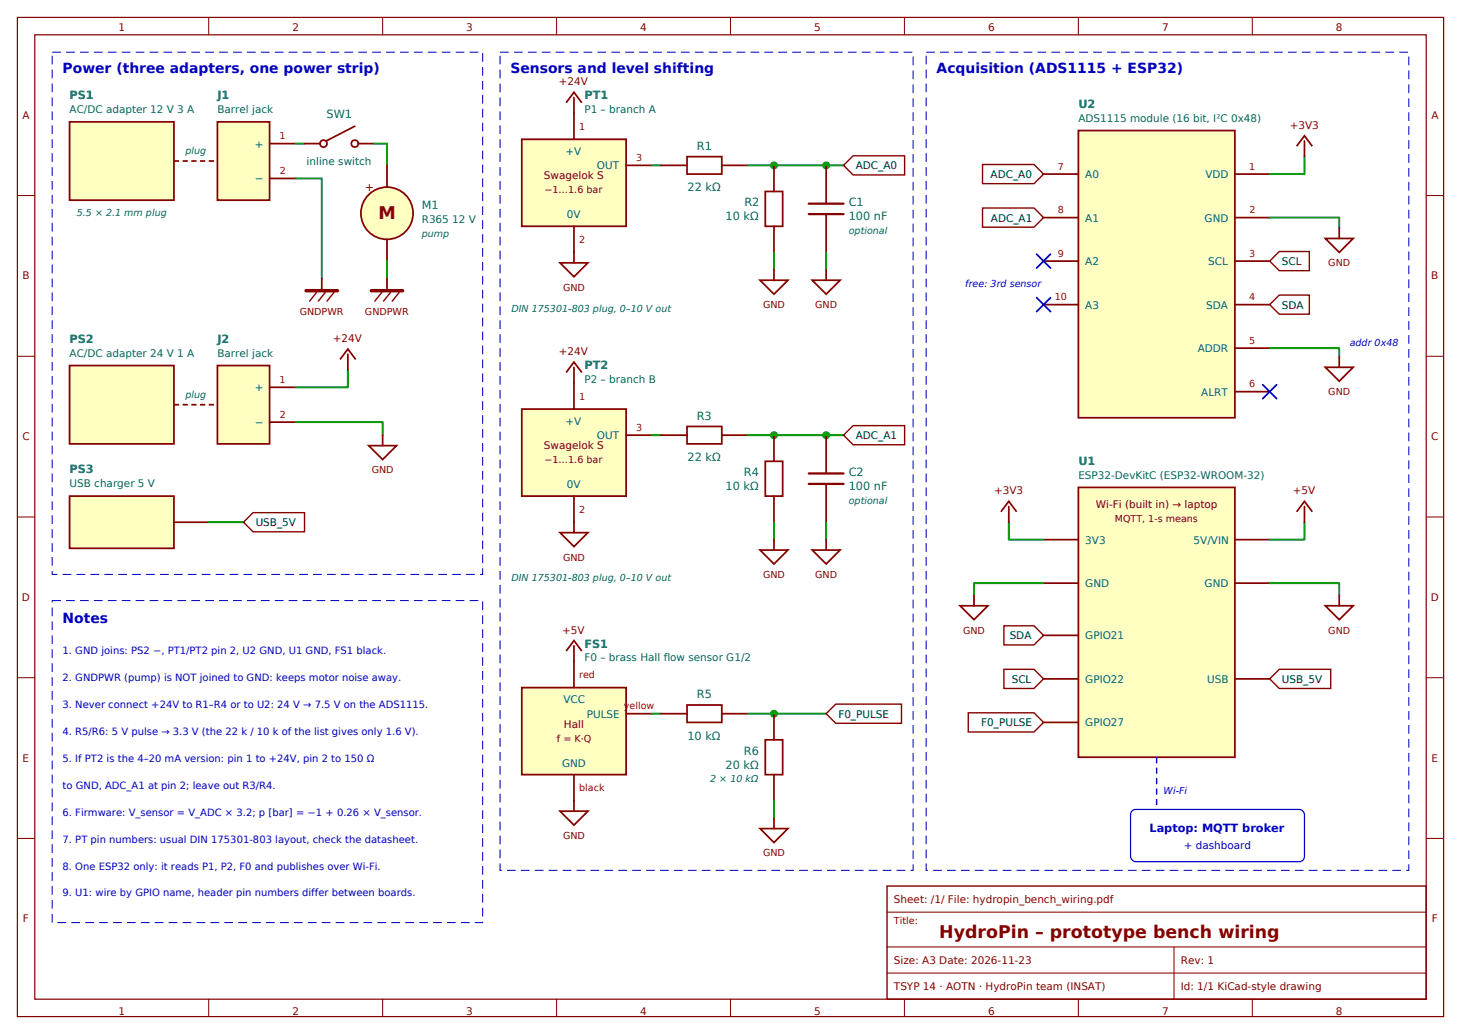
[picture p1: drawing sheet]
<svg xmlns="http://www.w3.org/2000/svg" width="444mm" height="314mm" viewBox="0 0 444 314" stroke-linecap="round" stroke-linejoin="round" font-family="sans-serif">
<path d="M5.3 5.3h433.9v303.7h-433.9zM10.6 10.6h423.3v293.1h-423.3z" fill="none" stroke="#840000" stroke-width=".37"/>
<g fill="none" stroke="#840000" stroke-width=".32">
<path d="M63.5 5.3v5.3M116.4 5.3v5.3M169.3 5.3v5.3M222.2 5.3v5.3M275.2 5.3v5.3M328.1 5.3v5.3M381 5.3v5.3M5.3 59.4h5.3M433.9 59.4h5.3M5.3 108.3h5.3M433.9 108.3h5.3M5.3 157.2h5.3"/>
<path d="M433.9 157.2h5.3M5.3 206h5.3M433.9 206h5.3M5.3 254.9h5.3M433.9 254.9h5.3M63.5 303.7v5.3M116.4 303.7v5.3M169.3 303.7v5.3M222.2 303.7v5.3M275.2 303.7v5.3M328.1 303.7v5.3M381 303.7v5.3"/>
</g>
<path d="M15.9 15.9h130.9v158.7h-130.9z" fill="none" stroke="#0000c2" stroke-width=".32" stroke-dasharray="2.6 1.6" stroke-linecap="butt"/>
<path d="M21.2 37h31.7v23.9h-31.7z" fill="#ffffc2" stroke="#840000" stroke-width=".53"/>
<path d="M52.9 48.9h13.2" fill="none" stroke="#840000" stroke-width=".53" stroke-dasharray="1.6 1.1" stroke-linecap="butt"/>
<path d="M66.1 37h15.9v23.9h-15.9z" fill="#ffffc2" stroke="#840000" stroke-width=".53"/>
<g fill="none" stroke="#840000" stroke-width=".53">
<path d="M82 43.7h8M82 54.2h8M92.6 43.7h4.8M109 43.7h4.8M117.7 50.3v6.6"/>
<circle cx="98.4" cy="43.7" r="1.07"/>
<circle cx="107.9" cy="43.7" r="1.07"/>
</g>
<path d="M90 43.7h2.6M113.8 43.7h3.9v6.6" fill="none" stroke="#009600" stroke-width=".58"/>
<path d="M99.2 42.9l8.7-4.5z" fill="#000" stroke="#840000" stroke-width=".53"/>
<circle cx="117.7" cy="64.8" r="7.9" fill="#ffffc2" stroke="#840000" stroke-width=".53"/>
<path d="M117.7 72.8v6.6M97.9 84.7v3.7M117.7 84.7v3.7" fill="none" stroke="#840000" stroke-width=".53"/>
<path d="M90 54.2h7.9v30.5M117.7 79.4v5.3" fill="none" stroke="#009600" stroke-width=".58"/>
<path d="M93.1 88.4h9.6M113 88.4h9.5" fill="none" stroke="#840000" stroke-width="1.1"/>
<path d="M96.3 88.9l-2.1 2.6zM99 88.9l-2.2 2.6zM101.6 88.9l-2.1 2.6zM116.2 88.9l-2.2 2.6zM118.8 88.9l-2.1 2.6zM121.4 88.9l-2.1 2.6z" fill="#000" stroke="#840000" stroke-width=".42"/>
<path d="M21.2 111.1h31.7v23.8h-31.7z" fill="#ffffc2" stroke="#840000" stroke-width=".53"/>
<path d="M52.9 123h13.2" fill="none" stroke="#840000" stroke-width=".53" stroke-dasharray="1.6 1.1" stroke-linecap="butt"/>
<path d="M66.1 111.1h15.9v23.8h-15.9z" fill="#ffffc2" stroke="#840000" stroke-width=".53"/>
<path d="M82 117.7h8M103.5 109.3l2.3-3.2 2.4 3.2M105.8 107.7v4.7M82 128.3h8M112.2 135.5h8.4l-4.2 4.2zM116.4 132.3v3.2" fill="none" stroke="#840000" stroke-width=".53"/>
<path d="M105.8 112.4v5.3h-15.8M90 128.3h26.4v4" fill="none" stroke="#009600" stroke-width=".58"/>
<path d="M21.2 150.8h31.7v15.9h-31.7z" fill="#ffffc2" stroke="#840000" stroke-width=".53"/>
<path d="M52.9 158.7h10.6" fill="none" stroke="#840000" stroke-width=".53"/>
<path d="M63.5 158.7h10.6" fill="none" stroke="#009600" stroke-width=".58"/>
<path d="M74.1 158.7l2.9-2.9h15.7v5.9h-15.7z" fill="none" stroke="#840000" stroke-width=".42"/>
<path d="M152.1 15.9h125.7v248.7h-125.7z" fill="none" stroke="#0000c2" stroke-width=".32" stroke-dasharray="2.6 1.6" stroke-linecap="butt"/>
<path d="M158.7 42.3h31.8v26.5h-31.8z" fill="#ffffc2" stroke="#840000" stroke-width=".53"/>
<path d="M172.2 31.2l2.4-3.2 2.4 3.2M174.6 29.6v12.7M190.5 50.3h7.9M201.1 50.3h7.9M209 47.6h10.6v5.3h-10.6zM219.6 50.3h7.9M170.4 79.9h8.5l-4.3 4.2zM174.6 68.8v11.1" fill="none" stroke="#840000" stroke-width=".53"/>
<path d="M198.4 50.3h2.7M227.5 50.3h8" fill="none" stroke="#009600" stroke-width=".58"/>
<circle cx="235.5" cy="50.3" r="1.2" fill="#009600"/>
<path d="M232.8 58.2h5.3v10.6h-5.3zM235.5 50.3v7.9M235.5 68.8v7.9M231.2 85.2h8.5l-4.2 4.2zM235.5 82v3.2" fill="none" stroke="#840000" stroke-width=".53"/>
<path d="M235.5 50.3h15.9M235.5 76.7v5.3" fill="none" stroke="#009600" stroke-width=".58"/>
<circle cx="251.3" cy="50.3" r="1.2" fill="#009600"/>
<path d="M251.4 50.3v11.6M251.4 65.1v11.6M247.1 85.2h8.5l-4.2 4.2zM251.4 82v3.2" fill="none" stroke="#840000" stroke-width=".53"/>
<path d="M246.1 61.9h10.5M246.1 65.1h10.5" fill="none" stroke="#840000" stroke-width=".69"/>
<path d="M251.4 50.3h5.2M251.4 76.7v5.3" fill="none" stroke="#009600" stroke-width=".58"/>
<path d="M256.6 50.3l3-2.9h15.6v5.8h-15.6z" fill="none" stroke="#840000" stroke-width=".42"/>
<path d="M158.7 124.4h31.8v26.4h-31.8z" fill="#ffffc2" stroke="#840000" stroke-width=".53"/>
<path d="M172.2 113.2l2.4-3.1 2.4 3.1M174.6 111.7v12.7M190.5 132.3h7.9M201.1 132.3h7.9M209 129.6h10.6v5.3h-10.6zM219.6 132.3h7.9M174.6 150.8v11.1M170.4 161.9h8.5l-4.3 4.3z" fill="none" stroke="#840000" stroke-width=".53"/>
<path d="M198.4 132.3h2.7M227.5 132.3h8" fill="none" stroke="#009600" stroke-width=".58"/>
<circle cx="235.5" cy="132.3" r="1.2" fill="#009600"/>
<path d="M235.5 132.3v7.9M232.8 140.2h5.3v10.6h-5.3zM235.5 150.8v7.9M231.2 167.2h8.5l-4.2 4.2zM235.5 164v3.2" fill="none" stroke="#840000" stroke-width=".53"/>
<path d="M235.5 132.3h15.9M235.5 158.7v5.3" fill="none" stroke="#009600" stroke-width=".58"/>
<circle cx="251.3" cy="132.3" r="1.2" fill="#009600"/>
<path d="M251.4 132.3v11.6M251.4 147.1v11.6M247.1 167.2h8.5l-4.2 4.2zM251.4 164v3.2" fill="none" stroke="#840000" stroke-width=".53"/>
<path d="M246.1 143.9h10.5M246.1 147.1h10.5" fill="none" stroke="#840000" stroke-width=".69"/>
<path d="M251.4 132.3h5.2M251.4 158.7v5.3" fill="none" stroke="#009600" stroke-width=".58"/>
<path d="M256.6 132.3l3-2.9h15.6v5.8h-15.6z" fill="none" stroke="#840000" stroke-width=".42"/>
<path d="M158.7 209h31.8v26.5h-31.8z" fill="#ffffc2" stroke="#840000" stroke-width=".53"/>
<path d="M172.2 197.9l2.4-3.2 2.4 3.2M174.6 196.3v12.7M190.5 217h7.9M201.1 217h7.9M209 214.3h10.6v5.3h-10.6zM219.6 217h7.9M174.6 235.5v11.1M170.4 246.6h8.5l-4.3 4.2z" fill="none" stroke="#840000" stroke-width=".53"/>
<path d="M198.4 217h2.7M227.5 217h8" fill="none" stroke="#009600" stroke-width=".58"/>
<circle cx="235.5" cy="217" r="1.2" fill="#009600"/>
<path d="M235.5 217v7.9M232.8 224.9h5.3v10.6h-5.3zM235.5 235.5v7.9M231.2 251.9h8.5l-4.2 4.2zM235.5 248.7v3.2" fill="none" stroke="#840000" stroke-width=".53"/>
<path d="M235.5 217h15.9M235.5 243.4v5.3" fill="none" stroke="#009600" stroke-width=".58"/>
<path d="M251.4 217l2.9-3h20v5.9h-20z" fill="none" stroke="#840000" stroke-width=".42"/>
<path d="M281.8 15.9h146.8v248.7h-146.8z" fill="none" stroke="#0000c2" stroke-width=".32" stroke-dasharray="2.6 1.6" stroke-linecap="butt"/>
<path d="M328.1 39.7h47.6v87.3h-47.6z" fill="#ffffc2" stroke="#840000" stroke-width=".53"/>
<g fill="none" stroke="#840000" stroke-width=".53">
<path d="M317.5 52.9h10.6M375.7 52.9h10.6M394.5 44.4l2.4-3.1 2.4 3.1M396.9 42.9v4.7M317.5 66.1h10.6M317.5 79.4h10.6M375.7 66.1h10.6M375.7 79.4h10.6M403.2 72.5h8.5l-4.2 4.2zM407.5 69.3v3.2M317.5 92.6h10.6M375.7 92.6h10.6"/>
<path d="M375.7 105.8h10.6M375.7 119.1h10.6M403.2 111.7h8.5l-4.2 4.2zM407.5 108.5v3.2"/>
</g>
<path d="M298.9 50h15.7l2.9 2.9-2.9 2.9h-15.7zM298.9 63.2h15.7l2.9 2.9-2.9 3h-15.7zM386.3 79.4l2.9-2.9h9.2v5.8h-9.2zM386.3 92.6l2.9-2.9h9.2v5.8h-9.2z" fill="none" stroke="#840000" stroke-width=".42"/>
<path d="M315.4 77.3l4.2 4.2zM319.6 77.3l-4.2 4.2zM315.4 90.5l4.2 4.2zM315.4 94.7l4.2-4.2zM384.2 116.9l4.2 4.3zM384.2 121.2l4.2-4.3z" fill="#000" stroke="#0000c2" stroke-width=".53"/>
<path d="M396.9 47.6v5.3h-10.6M386.3 66.1h21.2v3.2M386.3 105.8h21.2v2.7" fill="none" stroke="#009600" stroke-width=".58"/>
<path d="M328.1 148.2h47.6v82h-47.6z" fill="#ffffc2" stroke="#840000" stroke-width=".53"/>
<g fill="none" stroke="#840000" stroke-width=".53">
<path d="M304.5 155.6l2.4-3.2 2.4 3.2M306.9 154v4.7M394.5 155.6l2.4-3.2 2.4 3.2M396.9 154v4.7M317.5 164h10.6M317.5 177.3h10.6M375.7 164h10.6M375.7 177.3h10.6M292.1 184.1h8.5l-4.3 4.3zM296.3 181v3.1M317.5 193.1h10.6M403.2 184.1h8.5l-4.2 4.3z"/>
<path d="M407.5 181v3.1M317.5 206.4h10.6M317.5 219.6h10.6M375.7 206.4h10.6"/>
</g>
<path d="M306.9 158.7v5.3h10.6M396.9 158.7v5.3h-10.6M317.5 177.3h-21.2v3.7M386.3 177.3h21.2v3.7" fill="none" stroke="#009600" stroke-width=".58"/>
<path d="M305.4 190.2h9.2l2.9 2.9-2.9 3h-9.2zM294.6 216.7h20l2.9 2.9-2.9 2.9h-20zM305.4 203.5h9.2l2.9 2.9-2.9 2.9h-9.2zM386.3 206.4l2.9-2.9h15.7v5.8h-15.7zM269.9 269.3h164v34.4h-164z" fill="none" stroke="#840000" stroke-width=".42"/>
<path d="M344.3 246.7l.7-.6h.5h49.8a1.69 1.69 0 0 1 1.6 1.5v12.7a1.59 1.59 0 0 1-1.6 1.6h-49.8a1.69 1.69 0 0 1-1.5-1.6v-12.7z" fill="none" stroke="#0000c2" stroke-width=".37"/>
<path d="M351.9 230.2v15.9" fill="none" stroke="#0000c2" stroke-width=".42" stroke-dasharray="1.9 1.3" stroke-linecap="butt"/>
<path d="M15.9 182.6h130.9v97.9h-130.9z" fill="none" stroke="#0000c2" stroke-width=".32" stroke-dasharray="2.6 1.6" stroke-linecap="butt"/>
<path d="M269.9 277.3h164M269.9 287.9h164M269.9 295.8h164M357.2 287.9v15.8" fill="none" stroke="#840000" stroke-width=".32"/>
<g font-size="5.3" fill="#840000">
<text x="115.1" y="66.7">M</text>
<text x="285.8" y="285.2">HydroPin – prototype bench wiring</text>
</g>
<g font-size="4.2" fill="#0000c2">
<text x="19" y="22.2">Power (three adapters, one power strip)</text>
<text x="155.3" y="22.2">Sensors and level shifting</text>
<text x="285" y="22.2">Acquisition (ADS1115 + ESP32)</text>
<text x="19" y="189.4">Notes</text>
</g>
<g font-size="3.4" fill="#006464">
<text x="21.2" y="30.2">PS1</text>
<text x="66.1" y="30.2">J1</text>
<text x="99.3" y="35.7">SW1</text>
<text x="177.8" y="30.2">PT1</text>
<text x="328.1" y="32.8">U2</text>
<text x="212" y="45.5">R1</text>
<text x="209.2" y="58.2">22 kΩ</text>
<text x="128.3" y="63.5">M1</text>
<text x="226.5" y="62.7">R2</text>
<text x="258.2" y="62.7">C1</text>
<text x="220.8" y="66.9">10 kΩ</text>
<text x="258.2" y="66.9">100 nF</text>
<text x="21.2" y="104.2">PS2</text>
<text x="66.1" y="104.2">J2</text>
<text x="177.8" y="112.2">PT2</text>
<text x="212" y="127.5">R3</text>
<text x="21.2" y="143.9">PS3</text>
<text x="209.2" y="140.2">22 kΩ</text>
<text x="328.1" y="141.3">U1</text>
<text x="220.8" y="149">10 kΩ</text>
<text x="226.3" y="144.7">R4</text>
<text x="258.2" y="144.7">C2</text>
<text x="258.2" y="149">100 nF</text>
<text x="177.8" y="196.8">FS1</text>
<text x="212" y="212.2">R5</text>
<text x="209.1" y="224.9">10 kΩ</text>
<text x="220.8" y="233.6">20 kΩ</text>
<text x="226.4" y="229.4">R6</text>
</g>
<text font-size="3.4" fill="#840000" x="111" y="58.2">+</text>
<text font-size="3.4" fill="#0000c2" x="349.7" y="252.9">Laptop: MQTT broker</text>
<g font-size="3.2" fill="#840000">
<text x="36" y="9.5">1</text>
<text x="89" y="9.5">2</text>
<text x="141.9" y="9.5">3</text>
<text x="194.8" y="9.5">4</text>
<text x="247.7" y="9.5">5</text>
<text x="300.6" y="9.5">6</text>
<text x="353.5" y="9.5">7</text>
<text x="406.4" y="9.5">8</text>
<text x="170" y="25.9">+24V</text>
<text x="6.9" y="36.1">A</text>
<text x="392.4" y="39.2">+3V3</text>
<text x="435.5" y="36.1">A</text>
<text x="165.5" y="54.5">Swagelok S</text>
<text x="6.8" y="84.9">B</text>
<text x="435.4" y="84.9">B</text>
<text x="101.2" y="104">+24V</text>
<text x="170" y="108">+24V</text>
<text x="6.8" y="133.8">C</text>
<text x="165.5" y="136.5">Swagelok S</text>
<text x="435.5" y="133.8">C</text>
<text x="302.4" y="150.3">+3V3</text>
<text x="333.4" y="154.5">Wi-Fi (built in) → laptop</text>
<text x="393.3" y="150.3">+5V</text>
<text x="6.7" y="182.7">D</text>
<text x="435.3" y="182.7">D</text>
<text x="171" y="192.6">+5V</text>
<text x="171.6" y="221.2">Hall</text>
<text x="6.9" y="231.5">E</text>
<text x="435.5" y="231.5">E</text>
<text x="272" y="274.6">Sheet: /1/ File: hydropin_bench_wiring.pdf</text>
<text x="7" y="280.4">F</text>
<text x="435.6" y="280.4">F</text>
<text x="272" y="293.2">Size: A3 Date: 2026-11-23</text>
<text x="359.3" y="293.2">Rev: 1</text>
<text x="272" y="301.1">TSYP 14 · AOTN · HydroPin team (INSAT)</text>
<text x="359.3" y="301.1">Id: 1/1 KiCad-style drawing</text>
<text x="36" y="308.5">1</text>
<text x="89" y="308.5">2</text>
<text x="141.9" y="308.5">3</text>
<text x="194.8" y="308.5">4</text>
<text x="247.7" y="308.5">5</text>
<text x="300.6" y="308.5">6</text>
<text x="353.5" y="308.5">7</text>
<text x="406.4" y="308.5">8</text>
</g>
<g font-size="3.2" fill="#006464">
<text x="21.2" y="34.4">AC/DC adapter 12 V 3 A</text>
<text x="66.1" y="34.4">Barrel jack</text>
<text x="177.8" y="34.4">P1 – branch A</text>
<text x="328.1" y="37">ADS1115 module (16 bit, I²C 0x48)</text>
<text x="77.6" y="44.8">+</text>
<text x="172.1" y="47.1">+V</text>
<text x="93.3" y="50">inline switch</text>
<text x="181.6" y="51.5">OUT</text>
<text x="77.6" y="55.4">−</text>
<text x="330.2" y="54.1">A0</text>
<text x="366.7" y="54.1">VDD</text>
<text x="128.3" y="67.7">R365 12 V</text>
<text x="172.4" y="66.4">0V</text>
<text x="330.2" y="67.3">A1</text>
<text x="366.5" y="67.3">GND</text>
<text x="330.2" y="80.6">A2</text>
<text x="367.6" y="80.6">SCL</text>
<text x="330.2" y="93.8">A3</text>
<text x="367" y="93.8">SDA</text>
<text x="364.4" y="107">ADDR</text>
<text x="21.2" y="108.5">AC/DC adapter 24 V 1 A</text>
<text x="66.1" y="108.5">Barrel jack</text>
<text x="77.6" y="118.9">+</text>
<text x="177.8" y="116.4">P2 – branch B</text>
<text x="365.5" y="120.3">ALRT</text>
<text x="77.6" y="129.5">−</text>
<text x="172.1" y="129.1">+V</text>
<text x="181.6" y="133.5">OUT</text>
<text x="21.2" y="148.2">USB charger 5 V</text>
<text x="172.4" y="148.4">0V</text>
<text x="328.1" y="145.5">ESP32-DevKitC (ESP32-WROOM-32)</text>
<text x="330.2" y="165.2">3V3</text>
<text x="363.2" y="165.2">5V/VIN</text>
<text x="330.2" y="178.5">GND</text>
<text x="366.5" y="178.5">GND</text>
<text x="330.2" y="194.3">GPIO21</text>
<text x="177.8" y="201.1">F0 – brass Hall flow sensor G1/2</text>
<text x="330.2" y="207.6">GPIO22</text>
<text x="367.3" y="207.6">USB</text>
<text x="171.4" y="213.8">VCC</text>
<text x="178.6" y="218.1">PULSE</text>
<text x="330.2" y="220.8">GPIO27</text>
<text x="171" y="233.1">GND</text>
</g>
<g font-size="3.2">
<text x="260.3" y="51.5">ADC_A0</text>
<text x="301.4" y="54.1">ADC_A0</text>
<text x="301.5" y="67.3">ADC_A1</text>
<text x="390" y="80.6">SCL</text>
<text x="390" y="93.8">SDA</text>
<text x="260.3" y="133.5">ADC_A1</text>
<text x="77.8" y="159.9">USB_5V</text>
<text x="307.2" y="194.3">SDA</text>
<text x="307.8" y="207.6">SCL</text>
<text x="390" y="207.6">USB_5V</text>
<text x="255.1" y="218.1">F0_PULSE</text>
<text x="298.5" y="220.8">F0_PULSE</text>
</g>
<text font-size="3.2" fill="#0000c2" x="360.1" y="258.2">+ dashboard</text>
<g font-size="3" fill="#0000c2">
<text x="19" y="198.7">1. GND joins: PS2 −, PT1/PT2 pin 2, U2 GND, U1 GND, FS1 black.</text>
<text x="19" y="206.9">2. GNDPWR (pump) is NOT joined to GND: keeps motor noise away.</text>
<text x="19" y="215.1">3. Never connect +24V to R1–R4 or to U2: 24 V → 7.5 V on the ADS1115.</text>
<text x="19" y="223.3">4. R5/R6: 5 V pulse → 3.3 V (the 22 k / 10 k of the list gives only 1.6 V).</text>
<text x="19" y="231.5">5. If PT2 is the 4–20 mA version: pin 1 to +24V, pin 2 to 150 Ω</text>
<text x="19" y="239.7">to GND, ADC_A1 at pin 2; leave out R3/R4.</text>
<text x="19" y="247.9">6. Firmware: V_sensor = V_ADC × 3.2; p [bar] = −1 + 0.26 × V_sensor.</text>
<text x="19" y="256.1">7. PT pin numbers: usual DIN 175301-803 layout, check the datasheet.</text>
<text x="19" y="264.3">8. One ESP32 only: it reads P1, P2, F0 and publishes over Wi-Fi.</text>
<text x="19" y="272.5">9. U1: wire by GPIO name, header pin numbers differ between boards.</text>
</g>
<g font-size="2.9" fill="#a90000">
<text x="176.2" y="39.4">1</text>
<text x="85" y="42.3">1</text>
<text x="85.1" y="52.9">2</text>
<text x="193.5" y="48.9">3</text>
<text x="321.9" y="51.6">7</text>
<text x="380" y="51.6">1</text>
<text x="321.9" y="64.8">8</text>
<text x="380.1" y="64.8">2</text>
<text x="176.2" y="73.8">2</text>
<text x="321.9" y="78.1">9</text>
<text x="380.1" y="78.1">3</text>
<text x="320.9" y="91.3">10</text>
<text x="380.1" y="91.3">4</text>
<text x="380.1" y="104.5">5</text>
<text x="85" y="116.4">1</text>
<text x="380.1" y="117.7">6</text>
<text x="176.2" y="121.4">1</text>
<text x="85.1" y="127">2</text>
<text x="193.5" y="131">3</text>
<text x="176.2" y="155.8">2</text>
<text x="176.2" y="206.1">red</text>
<text x="189.8" y="215.6">yellow</text>
<text x="176.2" y="240.5">black</text>
</g>
<g font-size="2.9" fill="#006464">
<text x="56.4" y="46.8">plug</text>
<text x="23.4" y="65.6">5.5 × 2.1 mm plug</text>
<text x="128.3" y="72">pump</text>
<text x="258.2" y="71.2">optional</text>
<text x="155.6" y="94.7">DIN 175301-803 plug, 0–10 V out</text>
<text x="56.4" y="120.9">plug</text>
<text x="258.2" y="153.2">optional</text>
<text x="155.6" y="176.7">DIN 175301-803 plug, 0–10 V out</text>
<text x="216.1" y="237.9">2 × 10 kΩ</text>
</g>
<g font-size="2.9" fill="#840000">
<text x="165.7" y="58.7">−1…1.6 bar</text>
<text x="404.1" y="81">GND</text>
<text x="171.3" y="88.4">GND</text>
<text x="91.2" y="95.8">GNDPWR</text>
<text x="111" y="95.8">GNDPWR</text>
<text x="232.1" y="93.7">GND</text>
<text x="248" y="93.7">GND</text>
<text x="404.1" y="120.1">GND</text>
<text x="113.1" y="143.9">GND</text>
<text x="165.7" y="140.8">−1…1.6 bar</text>
<text x="339.2" y="158.8">MQTT, 1-s means</text>
<text x="171.3" y="170.4">GND</text>
<text x="232.1" y="175.7">GND</text>
<text x="248" y="175.7">GND</text>
<text x="293" y="192.6">GND</text>
<text x="404.1" y="192.6">GND</text>
<text x="169.5" y="225.4">f = K·Q</text>
<text x="171.3" y="255.1">GND</text>
<text x="232.1" y="260.4">GND</text>
<text x="272" y="281">Title:</text>
</g>
<g font-size="2.9" fill="#0000c2">
<text x="293.7" y="87.3">free: 3rd sensor</text>
<text x="410.6" y="105.3">addr 0x48</text>
<text x="354" y="241.3">Wi-Fi</text>
</g>
</svg>
